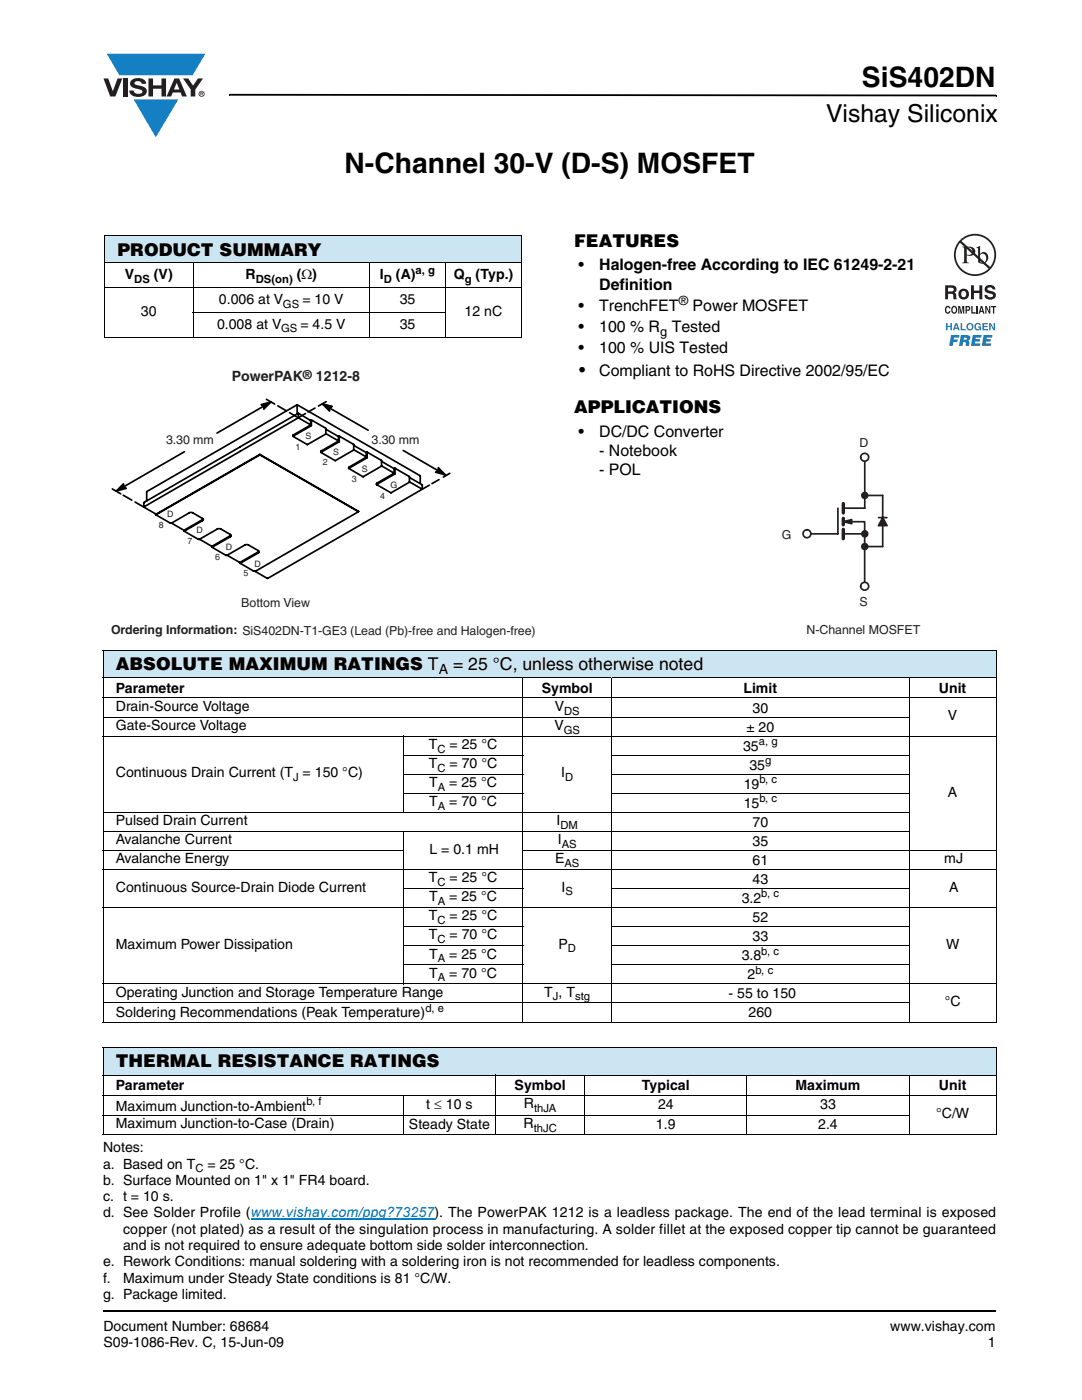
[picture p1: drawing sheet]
<svg xmlns="http://www.w3.org/2000/svg" width="216mm" height="279mm" viewBox="0 0 216 279" stroke-linecap="round" stroke-linejoin="round" font-family="sans-serif">
<g fill="#147fc3">
<path d="M21.3 10.7h19.7l-2.6 4.4h-3.8h-10.8z"/>
<path d="M26.7 19.9h8.9l-4.5 7.5z"/>
</g>
<g fill="#231f20">
<path d="M20.6 15.7h1l.9 2.5 1-2.5h.9l-1.4 3.6h-1z"/>
<path d="M24.6 15.7h.9v3.6h-.9z"/>
<path d="M26.3 16a2.1 2.1 0 0 1 2.8 .3l.1 .4h-.9a.79 .79 0 0 0-.7-.5 .79 .79 0 0 0-.8 .4l.3 .3 1 .2a1.08 1.08 0 0 1 1.2 1.1 1.08 1.08 0 0 1-1.1 1.1 1.73 1.73 0 0 1-2.4-1.2h.9a.96 .96 0 0 0 .8 .6 .96 .96 0 0 0 .9-.4 1.31 1.31 0 0 0-1.2-.6 1.03 1.03 0 0 1-1.1-.6 1.03 1.03 0 0 1 .2-1.1z"/>
<path d="M29.6 15.7h.9v1.3h1.7v-1.3h.9v3.6h-.9v-1.6h-1.7v1.6h-.9z"/>
<path d="M36.5 15.7h1.1l.9 1.4 1-1.4h1l-1.5 2.2v1.4h-.9v-1.4z"/>
<path d="M35.3 16.5l.5 1.4h-1.1zM34.8 15.7l-1.6 3.6h1l.3-.8h1.5l.3 .8h1l-1.6-3.6z"/>
<path d="M39.8 18.7a.46 .46 0 0 1 .9 0 .46 .46 0 0 1-.9 0zM39.6 18.7a.6 .6 0 0 0 1.2 0 .6 .6 0 0 0-1.2 0z"/>
<path d="M40.1 18.5h.2v.2h-.2zM40 18.4v.7h.1v-.3l.4 .3-.2-.3 .2-.2-.1-.2z"/>
</g>
<path d="M45.7 18.7h.2v.4h-.2zM45.9 18.7l152.9 .2v.3l-152.9-.1zM198.8 18.9h.1v.3h-.1zM20.5 261.5h.1v.4h-.1z" fill="#000"/>
<path d="M20.6 261.7h178.2" fill="none" stroke="#000" stroke-width=".36"/>
<path d="M20.9 46.9h83.2v5.6h-83.2z" fill="#cce5f3"/>
<path d="M20.8 46.9h83.3M20.8 52.5h83.3M20.8 57.4h83.3M20.9 47v20.2M38.5 52.4v15M73.7 52.4v15M88.9 52.4v15M104.1 47v20.2M20.8 67.3h83.3M38.4 62.3h50.6" fill="none" stroke="#000" stroke-width=".2"/>
<path d="M22.2 73.2h85.4v54h-85.4z" fill="#fff"/>
<g fill="none" stroke="#000" stroke-width=".34">
<path d="M53.2 79.7l1.6 .9M22.4 97.6l1.7 1M23.2 98l1.5-1.4v.6l.5 .3zM36.8 90.2l-13.6 7.8M51.9 90.8l19.6 11.3M51.9 90.8l-20.7 11.9M51.9 90.7l19.6 11.4M51.9 90.7v.1M52.1 80.8l2-.6-1.5 1.5v-.6zM54.1 80.2l-10.8 6.2M59.3 80.8l-30 17.3v1.9M59.3 80.8l24.6 14.2v1.4"/>
<path d="M59.3 80.8v1.8M59.5 83.4l-30.8 17.8M59.5 83.4l2.5 1.4M59.5 82.5v.9M62 84.8l-3.5 2.1v.2M62 83.9v.9M62.1 83.8l-.1 .1-2.5-1.4-30.7 17.7-.1 .2v.8l2.5 1.4 20.7-11.9M62.1 83.8v1.1l-3.6 2.2M62.1 83.8l2.9 1.7M64.3 80.6l2 .5-.5 .3v.6zM64.3 80.6l9.2 5.3M65 85.5v1.1l-3.7 2.1-2.8-1.6"/>
<path d="M65.1 85.7l2.4 1.4M65.1 86.6l2.5 1.4M65.1 80.2l-1.6 .8M67.5 87.1v.9l-3.5 2.1v.2M67.7 87l2.9 1.7v1.1l-3.7 2.1-2.9-1.6M67.7 87v1.2l-3.7 2.1M67.7 87l-.2 .1M70.6 88.9l2.5 1.4M70.6 89.8l2.5 1.4M73.1 90.3v.9l-3.5 2.1v.2M73.3 90.2l2.8 1.7v1.1l-3.6 2.2-2.9-1.7M73.3 90.2v1.2l-3.7 2.1"/>
<path d="M73.3 90.2l-.2 .1M76.2 93l2.5 1.4M76.2 92.1l2.5 1.4M78.7 94.4l-3.6 2.1v.2M78.7 93.5v.9M78.8 93.5l2.9 1.6v1.1l-3.7 2.2-2.9-1.7M78.8 93.5v1.1l-3.7 2.1M78.8 93.5h-.1M80.5 89.9l8.4 4.9M81.7 96.2l2.6 1.4M81.7 95.3l2.6 1.5v.8M84.3 97.6l-30.8 17.8h-.2l-2.6-1.5"/>
<path d="M87.5 93.3l1.4 1.5-2-.6 .6-.3zM89.8 94.5l-1.3 .7M31.1 102.6l.1 .1M31.1 102.7l2.9 1.7h.2M34.2 104.4l3.9-2.1 .4 .1 2 1.2-.1 .3-3.6 2.1-.1-.2M34.2 104.4l2.5 1.4M39.8 107.6l2.5 1.4M40.5 103.7l-3.8 2.1M44.1 105.6l-.6-.1-3.8 2.2-3-1.7M44.1 105.6l1.9 1.1M45.3 110.8l2.6 1.5M46 106.7l.1 .2-.1 .2-3.6 2.1-.1-.1"/>
<path d="M46 106.9l-3.7 2.2M47.9 112.4l2.8 1.5M49.6 108.8l2 1.1 .1 .3-3.8 2.2M49.6 108.8l-.6-.1-3.8 2.1-2.9-1.6M51.6 110.1l-3.8 2.2 .1 .1M71.5 102.1l-20.6 11.9"/>
</g>
<path d="M23.2 98l1.5-1.4v.6l.5 .3zM52.1 80.8l2-.6-1.5 1.5v-.6zM64.3 80.6l2 .5-.5 .3v.6zM87.5 93.3l1.4 1.5-2-.6 .6-.3z" fill="#000"/>
<path d="M24.6 98.8l4.1 2.4M55.4 81l4.1 2.4" fill="none" stroke="#000" stroke-width=".34" stroke-dasharray="2 .7"/>
<path d="M62.9 81.4l-3.4 2M87.6 95.7l-3.3 1.9" fill="none" stroke="#000" stroke-width=".34" stroke-dasharray="1.6 .6"/>
<path d="M156 87.1h28.3v39.4h-28.3z" fill="#fff"/>
<path d="M172.6 92.1v9.3h-4.3M168.3 106.5h4.2M168.3 104.1h4.2v12.1" fill="none" stroke="#231f20" stroke-width=".34"/>
<path d="M168.3 100.5v1.9" fill="none" stroke="#231f20" stroke-width=".68"/>
<path d="M168.3 104.1l1.7-.4v.8z" fill="#231f20"/>
<path d="M172.6 98.9h3.5M167.2 101.4v5.1h-5.6M168.3 104.1l1.7-.4v.8l-1.5-.3M172.5 109.1h3.6" fill="none" stroke="#231f20" stroke-width=".34"/>
<path d="M168.3 103.4v1.3M168.3 105.6v1.9" fill="none" stroke="#231f20" stroke-width=".68"/>
<circle cx="161" cy="106.5" r=".79" fill="#fff"/>
<g fill="none" stroke="#231f20" stroke-width=".34">
<path d="M176.1 98.9v10.2M175.3 103.3h1.7M176.1 103.3l-.8 1.6"/>
<circle cx="161" cy="106.5" r=".79"/>
</g>
<path d="M176.1 103.3l.9 1.6h-1.7z" fill="#231f20"/>
<path d="M176.1 103.3l.9 1.6h-1.7" fill="none" stroke="#231f20" stroke-width=".34"/>
<circle cx="172.5" cy="91.3" r=".79" fill="#fff"/>
<circle cx="172.5" cy="91.3" r=".79" fill="none" stroke="#231f20" stroke-width=".34"/>
<circle cx="172.5" cy="117" r=".79" fill="#fff"/>
<circle cx="172.5" cy="117" r=".79" fill="none" stroke="#231f20" stroke-width=".34"/>
<circle cx="172.6" cy="98.9" r=".58" fill="#231f20"/>
<circle cx="172.6" cy="98.9" r=".58" fill="none" stroke="#231f20" stroke-width=".34"/>
<circle cx="172.6" cy="106.5" r=".58" fill="#231f20"/>
<circle cx="172.6" cy="106.5" r=".58" fill="none" stroke="#231f20" stroke-width=".34"/>
<circle cx="172.6" cy="109.1" r=".58" fill="#231f20"/>
<circle cx="172.6" cy="109.1" r=".58" fill="none" stroke="#231f20" stroke-width=".34"/>
<path d="M50 243.3h36.7" fill="none" stroke="#007ec4" stroke-width=".21"/>
<g fill="#cce5f3">
<path d="M20.6 129.8h178.2v5.5h-178.2z"/>
<path d="M20.6 209h178.2v5.5h-178.2z"/>
</g>
<g fill="none" stroke="#000" stroke-width=".2">
<path d="M20.5 129.8h178.4M20.5 135.3h101.5M20.5 139.3h178.4M20.6 129.9v74.1M104.3 135.2v69M122.1 135.2v69M122.2 135.3h59.1M181.4 135.2v69M181.5 135.3h17.4M198.8 129.9v74.1M20.5 143.1h161M20.5 146.9h178.4"/>
<path d="M80.4 150.7h24M80.4 154.5h24M80.4 158.3h24M80.5 146.8v15.4M122 150.7h59.5M122 154.5h59.5M122 158.3h59.5M20.5 162.1h161M20.5 165.9h161M20.5 169.7h60.1M20.5 173.5h178.4M80.4 177.3h24"/>
<path d="M80.5 165.8v30.6M104.2 169.7h94.7M122 177.3h59.5M20.5 181.1h178.4M20.5 196.3h178.4M80.4 184.9h24M80.4 188.7h24M80.4 192.5h24M122 184.9h59.5M122 188.7h59.5M122 192.5h59.5M20.5 200.1h161"/>
<path d="M20.5 204.1h178.4M20.5 209h178.4M20.5 214.5h96.1M20.5 218.5h178.4M20.6 209.1v17.2M80.4 218.5v7.9M98.9 214.5v11.9M116.7 214.5v11.9M116.8 214.5h64.5M149 214.5v11.9M181.4 214.5v11.9M181.5 214.5h17.4"/>
<path d="M198.8 209.1v17.2M20.5 222.5h161M20.5 226.4h178.4"/>
</g>
<g fill="#fff">
<path d="M186.8 45.1h13.5v30.2h-13.5z"/>
<path d="M188.6 46.7h10.2v22.3h-10.2z"/>
</g>
<g fill="#231f20">
<path d="M193.8 56.9h.5v1.1h1.1v-1.1h.6v2.8h-.6v-1.2h-1.1v1.2h-.5z"/>
<path d="M196.8 57.1a1.15 1.15 0 0 1 1.8 .7h-.5l-.1-.2a.68 .68 0 0 0-.9-.1v.3l.2 .2a1.29 1.29 0 0 1 1.4 .9 1.17 1.17 0 0 1-1.1 .9 1.17 1.17 0 0 1-1.2-.9h.6v.2a.67 .67 0 0 0 1.2-.1l-.3-.3-.5-.2a.82 .82 0 0 1-.9-.5 .82 .82 0 0 1 .3-.9z"/>
<path d="M188.7 61.2l.4-.2 .3 .1 .3 .5-.7-.3a.66 .66 0 0 0 .1 1.1l.3-.3h.3a.54 .54 0 0 1-.5 .5 .54 .54 0 0 1-.6-.4z"/>
<path d="M191.2 61.1h.4l.2 1.2 .2-1.2h.4v1.5h-.2v-1.3l-.3 1.3h-.2l-.3-1.3v1.3h-.2z"/>
<path d="M193.8 61.1h.3v1.2h.6v.3h-.9z"/>
<path d="M194.9 61.1h.2v1.5h-.2z"/>
<path d="M196.6 61.1h.3l.5 1v-1h.2v1.5h-.2l-.6-1.1v1.1h-.2z"/>
<path d="M197.8 61.1h1v.2h-.4v1.3h-.3v-1.3h-.3z"/>
<path d="M189.2 57.4v.8l.9-.1a.39 .39 0 0 0 .1-.6zM188.6 56.9h1.4a.79 .79 0 0 1 .8 .5 .79 .79 0 0 1-.1 .8l-.2 .2a.98 .98 0 0 1 .3 1.2l.1 .1h-.6l-.2-1-.9-.1v1.1h-.6z"/>
<path d="M192 58.1a.63 .63 0 0 0-.2 .8 .63 .63 0 0 0 .7 .4 .63 .63 0 0 0 .3-.8 .63 .63 0 0 0-.8-.4zM191.2 58.7a1.1 1.1 0 0 1 2.2 0 1.1 1.1 0 0 1-2.2 0z"/>
<path d="M190.3 61.3a.64 .64 0 0 0 .1 1.1l.2-.1a.64 .64 0 0 0-.2-1zM190 61.2l.2-.1a.56 .56 0 0 1 .7 .3 .82 .82 0 0 1-.5 1.2h-.2a.89 .89 0 0 1-.2-1.4z"/>
<path d="M192.9 61.3v.5l.4-.1v-.3zM192.7 61.1h.5a.5 .5 0 0 1 .4 .5 .5 .5 0 0 1-.4 .4h-.3v.6h-.2z"/>
<path d="M195.8 61.4l-.1 .6h.3zM195.7 61.1h.3l.4 1.5h-.2l-.1-.3h-.5l-.1 .3h-.2z"/>
</g>
<g fill="#3853a3">
<path d="M188.8 64.5h.3v.5h.5v-.5h.3v1.4h-.3v-.6h-.5v.6h-.3z"/>
<path d="M191.7 64.5h.3v1.2h.7v.2h-1z"/>
<path d="M194.6 64.7a.68 .68 0 0 1 1.2 .2l-.9-.2a.55 .55 0 0 0-.2 .6 .55 .55 0 0 0 .4 .4l.4-.3h-.3v-.3h.6v.8h-.2l-.1-.2a.71 .71 0 0 1-1 0 .71 .71 0 0 1 .1-1z"/>
<path d="M196 64.5h1.1v.2h-.8v.3h.7v.3h-.7v.4h.8v.2h-1.1z"/>
<path d="M197.4 64.5h.3l.6 1v-1h.2v1.4h-.3l-.5-1v1h-.3z"/>
<path d="M189.8 66.9h1.7l-.1 .5h-1l-.1 .4h.8l-.1 .5h-.8l-.1 .7h-.7z"/>
<path d="M194.1 66.9h1.8l-.1 .5h-1.1v.3h.9l-.1 .5h-.9l-.1 .3h1.1l-.1 .5h-1.8z"/>
<path d="M196.3 66.9h1.7l-.1 .5h-1l-.1 .3h.9l-.1 .5h-.8l-.1 .3h1.1l-.1 .5h-1.8z"/>
<path d="M190.8 64.8l-.2 .6h.4zM190.6 64.5h.4l.5 1.4h-.3l-.1-.3h-.6l-.1 .3h-.3z"/>
<path d="M193.1 65.2a.47 .47 0 0 0 .9 0 .47 .47 0 0 0-.9 0zM192.8 65.2a.75 .75 0 0 1 1.5 0 .75 .75 0 0 1-1.5 0z"/>
<path d="M192.4 67.4l-.1 .4 .6-.1-.1-.3zM191.7 66.9l1.8 .1a.63 .63 0 0 1-.4 1l.3 .3v.7h-.7v-.6l-.3-.1h-.2l-.1 .7h-.7z"/>
</g>
<g fill="#231f20">
<path d="M192.9 49.5v1.3a.75 .75 0 0 0 1.1-.7 .75 .75 0 0 0-1.1-.6zM191.9 49.2a2.81 2.81 0 0 1 2.5 .4 .97 .97 0 0 1-.1 1.2 .97 .97 0 0 1-1.2 .2l-.2-.1v1.1l.1 .3 .4 .2h-1.5l.3-.1 .2-.4v-2.3l-.1-.2z"/>
<path d="M195.6 50.9v1.3l.1 .2a.72 .72 0 0 0 .8-.1 .72 .72 0 0 0 .3-.8 .72 .72 0 0 0-.4-.8 .72 .72 0 0 0-.8 .2zM194.8 49.4l.8-.3v1.6a.89 .89 0 0 1 1.1-.4 .89 .89 0 0 1 .5 1.1 1.23 1.23 0 0 1-.7 1.1 1.23 1.23 0 0 1-1.3-.2v-2.6z"/>
<path d="M191.9 48.1a3.9 3.9 0 0 1 5.2-.1 3.9 3.9 0 0 1 .5 5.3zM191.6 48.4l5.7 5.2a3.9 3.9 0 0 1-5.3 .1 3.9 3.9 0 0 1-.4-5.3zM190.3 50.9a4.2 4.2 0 0 0 8.5 0 4.2 4.2 0 0 0-8.5 0z"/>
</g>
<g font-size="5.6">
<text x="172" y="17.4">SiS402DN</text>
<text x="68.7" y="34.5">N-Channel 30-V (D-S) MOSFET</text>
</g>
<text font-size="4.9" x="164.8" y="24.4">Vishay Siliconix</text>
<g font-size="3.5">
<text x="23.5" y="51.1">PRODUCT SUMMARY</text>
<text x="114.6" y="49.3">FEATURES</text>
<text x="115.5" y="75">•</text>
<text x="114.6" y="82.4">APPLICATIONS</text>
<text x="23.1" y="133.7">ABSOLUTE MAXIMUM RATINGS T</text>
<text x="90.4" y="133.7">= 25 °C, unless otherwise noted</text>
<text x="23.1" y="212.9">THERMAL RESISTANCE RATINGS</text>
</g>
<g font-size="3.2">
<text x="115.4" y="54">•</text>
<text x="119.6" y="54">Halogen-free According to IEC 61249-2-21</text>
<text x="119.6" y="57.8">Definition</text>
<text x="115.4" y="62.1">•</text>
<text x="119.6" y="62.1">TrenchFET</text>
<text x="138.2" y="62.1">Power MOSFET</text>
<text x="115.4" y="70.5">•</text>
<text x="115.4" y="66.3">•</text>
<text x="119.6" y="70.5">100 % UIS Tested</text>
<text x="119.6" y="66.3">100 % R</text>
<text x="134" y="66.3">Tested</text>
<text x="119.6" y="75">Compliant to RoHS Directive 2002/95/EC</text>
<text x="115.4" y="87.1">•</text>
<text x="119.6" y="87.1">DC/DC Converter</text>
<text x="119.6" y="91">- Notebook</text>
<text x="119.6" y="94.9">- POL</text>
</g>
<g font-size="2.8">
<text x="24.9" y="55.8">V</text>
<text x="30.7" y="55.8">(V)</text>
<text x="49" y="55.8">R</text>
<text x="59.2" y="55.8">(Ω)</text>
<text x="75.8" y="55.8">I</text>
<text x="79" y="55.8">(A)</text>
<text x="90.6" y="55.8">Q</text>
<text x="94.9" y="55.8">(Typ.)</text>
<text x="28.1" y="63.2">30</text>
<text x="43.3" y="65.6">0.008 at V</text>
<text x="43.7" y="60.7">0.006 at V</text>
<text x="59.9" y="65.6">= 4.5 V</text>
<text x="60.3" y="60.7">= 10 V</text>
<text x="79.8" y="60.7">35</text>
<text x="79.8" y="65.6">35</text>
<text x="92.7" y="63.2">12 nC</text>
<text x="87.5" y="134.6">A</text>
<text x="23.1" y="138.2">Parameter</text>
<text x="23.1" y="141.9">Drain-Source Voltage</text>
<text x="108.1" y="138.2">Symbol</text>
<text x="110.7" y="141.9">V</text>
<text x="148.3" y="138.2">Limit</text>
<text x="150.2" y="142.2">30</text>
<text x="187.3" y="138.2">Unit</text>
<text x="189.1" y="143.7">V</text>
<text x="23.1" y="145.7">Gate-Source Voltage</text>
<text x="85.6" y="149.5">T</text>
<text x="89.7" y="149.5">= 25 °C</text>
<text x="110.6" y="145.7">V</text>
<text x="148.3" y="149.8">35</text>
<text x="148.9" y="146">± 20</text>
<text x="23.1" y="155.2">Continuous Drain Current (T = 150 °C)</text>
<text x="85.6" y="153.3">T</text>
<text x="89.7" y="153.3">= 70 °C</text>
<text x="112" y="155.2">I</text>
<text x="149.5" y="153.6">35</text>
<text x="85.6" y="157.1">T</text>
<text x="85.6" y="160.9">T</text>
<text x="89.6" y="157.1">= 25 °C</text>
<text x="89.6" y="160.9">= 70 °C</text>
<text x="148.4" y="157.4">19</text>
<text x="148.4" y="161.2">15</text>
<text x="189.1" y="159">A</text>
<text x="23.1" y="164.7">Pulsed Drain Current</text>
<text x="111" y="164.7">I</text>
<text x="150.2" y="165">70</text>
<text x="23.1" y="168.5">Avalanche Current</text>
<text x="23.1" y="172.3">Avalanche Energy</text>
<text x="85.7" y="170.3">L = 0.1 mH</text>
<text x="110.7" y="172.3">E</text>
<text x="111.3" y="168.5">I</text>
<text x="150.2" y="168.8">35</text>
<text x="150.2" y="172.7">61</text>
<text x="188.4" y="172.3">mJ</text>
<text x="23.1" y="177.9">Continuous Source-Drain Diode Current</text>
<text x="85.6" y="176.1">T</text>
<text x="85.6" y="179.9">T</text>
<text x="89.6" y="179.9">= 25 °C</text>
<text x="89.7" y="176.1">= 25 °C</text>
<text x="112" y="177.9">I</text>
<text x="150.2" y="176.4">43</text>
<text x="189.4" y="177.9">A</text>
<text x="85.6" y="183.7">T</text>
<text x="89.7" y="183.7">= 25 °C</text>
<text x="148" y="180.3">3.2</text>
<text x="150.2" y="184">52</text>
<text x="23.1" y="189.4">Maximum Power Dissipation</text>
<text x="85.6" y="187.5">T</text>
<text x="85.6" y="191.3">T</text>
<text x="89.6" y="191.3">= 25 °C</text>
<text x="89.7" y="187.5">= 70 °C</text>
<text x="111.4" y="189.4">P</text>
<text x="148" y="191.6">3.8</text>
<text x="150.2" y="187.9">33</text>
<text x="188.8" y="189.4">W</text>
<text x="85.6" y="195.1">T</text>
<text x="89.6" y="195.1">= 70 °C</text>
<text x="149.2" y="195.5">2</text>
<text x="23.1" y="203.1">Soldering Recommendations (Peak Temperature)</text>
<text x="23.1" y="199.1">Operating Junction and Storage Temperature Range</text>
<text x="108.6" y="198.9">T , T</text>
<text x="145.4" y="199.2">- 55 to 150</text>
<text x="149.4" y="203.1">260</text>
<text x="188.5" y="200.9">°C</text>
<text x="23.1" y="217.5">Parameter</text>
<text x="23.1" y="221.7">Maximum Junction-to-Ambient</text>
<text x="85.1" y="221.3">t ≤ 10 s</text>
<text x="102.7" y="217.5">Symbol</text>
<text x="104.5" y="221.2">R</text>
<text x="128.1" y="217.5">Typical</text>
<text x="131.3" y="221.3">24</text>
<text x="158.7" y="217.5">Maximum</text>
<text x="163.7" y="221.3">33</text>
<text x="187.4" y="217.5">Unit</text>
<text x="23.1" y="225.1">Maximum Junction-to-Case (Drain)</text>
<text x="81.6" y="225.3">Steady State</text>
<text x="104.5" y="225.1">R</text>
<text x="130.9" y="225.3">1.9</text>
<text x="163.3" y="225.3">2.4</text>
<text x="186.8" y="223.1">°C/W</text>
<text x="20.6" y="230">Notes:</text>
<text x="20.6" y="233.2">a. Based on T</text>
<text x="41.4" y="233.2">= 25 °C.</text>
<text x="20.6" y="236.5">b. Surface Mounted on 1&quot; x 1&quot; FR4 board.</text>
<text x="20.6" y="239.7">c. t = 10 s.</text>
<text x="20.6" y="243">d. See Solder Profile (www.vishay.com/ppg?73257). The PowerPAK 1212 is a leadless package. The end of the lead terminal is exposed</text>
<text x="24.6" y="246.2">copper (not plated) as a result of the singulation process in manufacturing. A solder fillet at the exposed copper tip cannot be guaranteed</text>
<text x="24.6" y="249.5">and is not required to ensure adequate bottom side solder interconnection.</text>
<text x="20.6" y="252.7">e. Rework Conditions: manual soldering with a soldering iron is not recommended for leadless components.</text>
<text x="20.6" y="256">f.</text>
<text x="24.6" y="256">Maximum under Steady State conditions is 81 °C/W.</text>
<text x="20.6" y="259.2">g. Package limited.</text>
<text x="20.6" y="265.6">Document Number: 68684</text>
<text x="20.6" y="268.8">S09-1086-Rev. C, 15-Jun-09</text>
<text x="177.7" y="265.6">www.vishay.com</text>
<text x="197.1" y="268.8">1</text>
</g>
<g font-size="2.8" fill="#231f20">
<text x="46.2" y="76">PowerPAK</text>
<text x="63.1" y="76">1212-8</text>
</g>
<g font-size="2.5">
<text x="135.4" y="60.8">®</text>
<text x="131.7" y="67.1">g</text>
</g>
<g font-size="2.5" fill="#231f20">
<text x="60.5" y="75.6">®</text>
<text x="33.1" y="88.5">3.30 mm</text>
<text x="74.1" y="88.6">3.30 mm</text>
<text x="171.5" y="89.2">D</text>
<text x="156" y="107.5">G</text>
<text x="48.1" y="121.2">Bottom View</text>
<text x="171.5" y="121">S</text>
<text x="22.2" y="126.6">Ordering Information: SiS402DN-T1-GE3 (Lead (Pb)-free and Halogen-free)</text>
<text x="160.9" y="126.4">N-Channel MOSFET</text>
</g>
<g font-size="2.2">
<text x="26.8" y="56.5">DS</text>
<text x="51" y="56.5">DS(on)</text>
<text x="76.6" y="56.5">D</text>
<text x="82.9" y="54.6">a, g</text>
<text x="92.8" y="56.5">g</text>
<text x="56.5" y="61.4">GS</text>
<text x="56.1" y="66.3">GS</text>
<text x="112.6" y="142.6">DS</text>
<text x="112.5" y="146.4">GS</text>
<text x="151.4" y="148.7">a, g</text>
<text x="58.5" y="155.9">J</text>
<text x="87.3" y="150.2">C</text>
<text x="87.3" y="154">C</text>
<text x="112.8" y="155.9">D</text>
<text x="152.7" y="152.5">g</text>
<text x="87.4" y="157.8">A</text>
<text x="87.4" y="161.6">A</text>
<text x="151.5" y="156.3">b, c</text>
<text x="151.5" y="160.1">b, c</text>
<text x="111.8" y="165.4">DM</text>
<text x="112.1" y="169.2">AS</text>
<text x="112.6" y="173">AS</text>
<text x="87.3" y="176.8">C</text>
<text x="112.8" y="178.7">S</text>
<text x="151.9" y="179.1">b, c</text>
<text x="87.3" y="184.4">C</text>
<text x="87.4" y="180.6">A</text>
<text x="87.3" y="188.2">C</text>
<text x="113.3" y="190.1">D</text>
<text x="151.9" y="190.5">b, c</text>
<text x="87.4" y="192">A</text>
<text x="87.4" y="195.8">A</text>
<text x="150.7" y="194.3">b, c</text>
<text x="84.9" y="201.9">d, e</text>
<text x="110.3" y="199.6">J</text>
<text x="114.7" y="199.6">stg</text>
<text x="61.1" y="220.5">b, f</text>
<text x="106.6" y="221.9">thJA</text>
<text x="106.5" y="225.8">thJC</text>
<text x="39" y="233.9">C</text>
</g>
<g font-size="1.8" fill="#231f20">
<text x="59" y="89.8">1</text>
<text x="61" y="87.6">S</text>
<text x="64.4" y="92.9">2</text>
<text x="66.5" y="90.8">S</text>
<text x="72.2" y="94.2">S</text>
<text x="70.2" y="96.3">3</text>
<text x="75.9" y="99.6">4</text>
<text x="77.9" y="97.5">G</text>
<text x="31.7" y="105.5">8</text>
<text x="33.3" y="103.1">D</text>
<text x="39.2" y="106.4">D</text>
<text x="37.4" y="108.5">7</text>
<text x="42.9" y="111.7">6</text>
<text x="45" y="109.8">D</text>
<text x="50.8" y="113.1">D</text>
<text x="48.6" y="114.9">5</text>
</g>
</svg>
